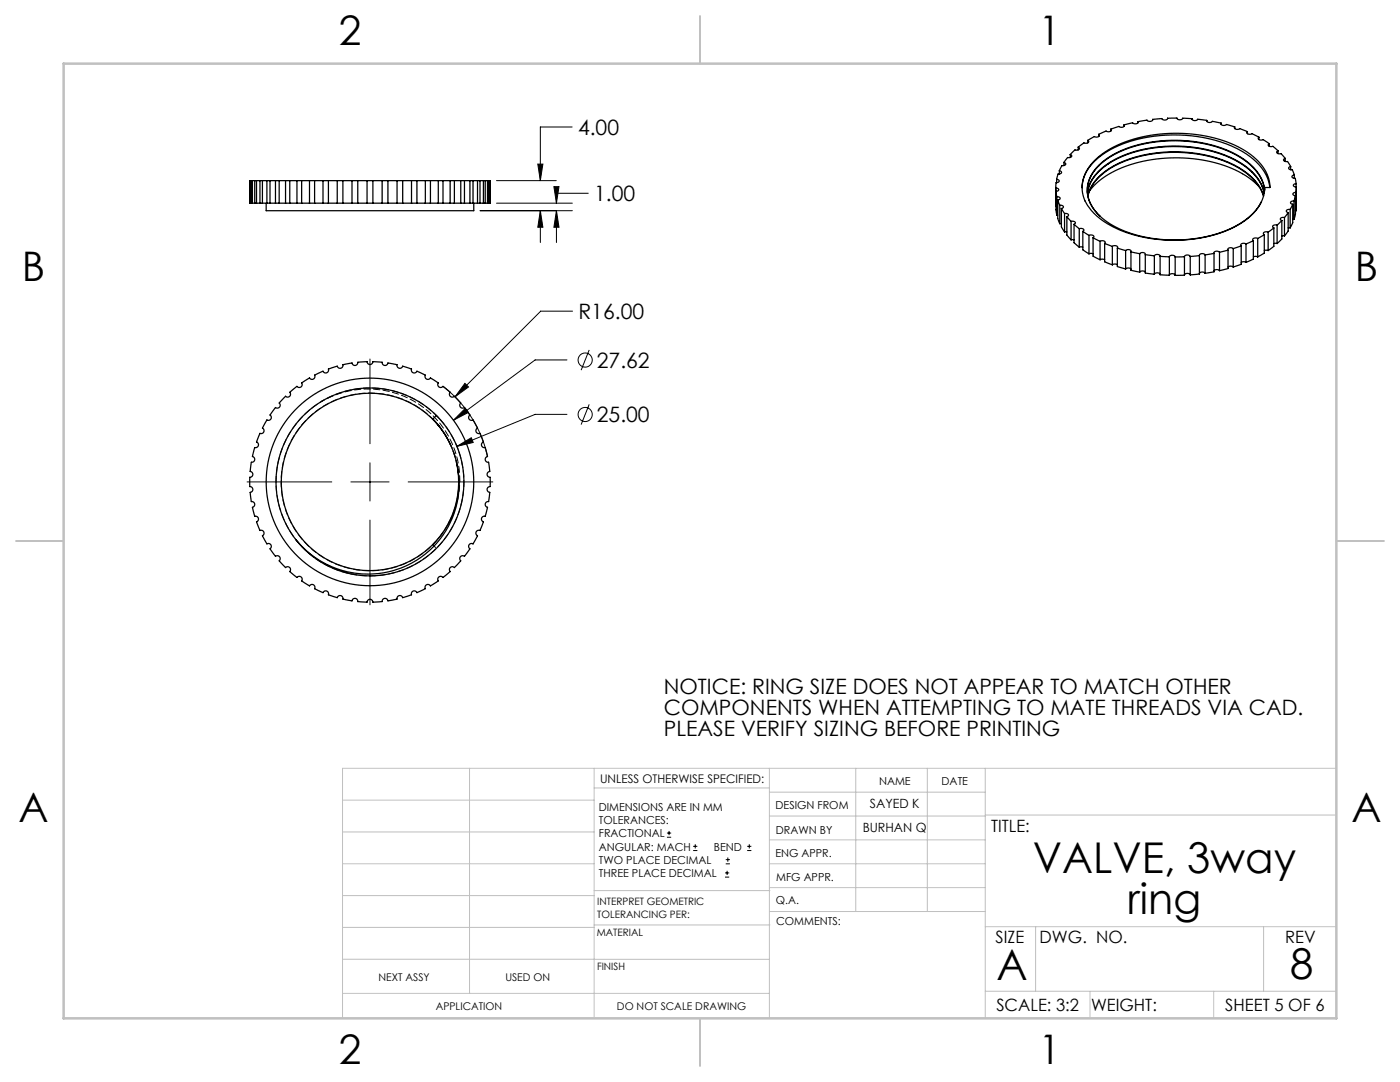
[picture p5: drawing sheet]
<svg xmlns="http://www.w3.org/2000/svg" width="279mm" height="216mm" viewBox="0 0 279 216" stroke-linecap="round" stroke-linejoin="round" font-family="sans-serif">
<g fill="none" stroke="#000" stroke-width=".2">
<path d="M99.1 36h11.9M107.3 32.7h1l-.5 3.3zM110.5 37.2h1.1l-.5 3.3zM114.2 25.3h-6.4v10.7M117.4 38.6h-6.3v1.9M95.8 42h18.4M99.1 40.5h15.1M107.8 42l.5 3.3h-1zM107.8 42v6.4M111.1 42l.5 3.3h-1.1zM111.1 42v6.4M73.8 71.6v16.9"/>
<path d="M88.4 77.1a24 24 0 0 1 8.9 13.9M92.8 76.5l.7 .7-2.7 2zM113.2 71.8h-6.4l-16.3 12.1M114.3 62.1h-6.4l-17.1 17.1M117.6 69.8l-1.6 4.1M49.3 96.2h16.9M70 96.2h7.6M73.8 92.4v7.6M81.5 96.2h16.9M91.2 89.1l2.9-1.8 .3 1zM92.9 81.5l.6 .8-3 1.6zM113.2 82.7h-6.4l-15.6 6.4"/>
<path d="M117.6 80.7l-1.6 4M73.8 103.8v16.9M133.1 167.1h.8M133.1 166.2h.8M133.5 165.8v.8M138.3 169.7h.9M138.3 168.9h.9M138.8 168.5v.8M144.7 175h.8M144.7 174.2h.8M144.8 172.4h.9M144.8 171.5h.9"/>
<path d="M145.1 173.8v.8M145.3 171.1v.8M149.1 169.7h.9M149.1 168.9h.9M149.5 168.5v.8"/>
<circle cx="116.8" cy="71.8" r="1.41"/>
<circle cx="116.8" cy="82.7" r="1.41"/>
</g>
<g fill="none" stroke="#c0c0c0" stroke-width=".2">
<path d="M68.4 159.7h50.2M93.7 153.3v44.9M118.6 153.3v49.9M118.6 157.2h34.9M153.5 153.3v49.9M153.5 158.1h43.1M170.8 153.3v28.6M185.1 153.3v28.6M196.6 153.3v49.9M266.7 153.3h-198.3v49.9M68.4 178.7h50.2M68.4 172.4h50.2"/>
<path d="M68.4 166h50.2M118.6 177.7h35.1M153.5 167.6h43.1M153.5 162.8h43.1M153.5 172.4h43.1M153.5 177.1h43.1M196.6 162.6h70.1M68.4 198.2h85.1M68.4 185.1h50.2M68.4 191.4h50.2M118.6 191.4h34.9M118.6 184.6h35.1"/>
<path d="M153.7 181.9h42.9M196.6 197.8h70.1M196.6 184.9h70.1M206.7 184.9v12.9M217.5 197.8v5.4M242.2 197.8v5.4M252.2 184.9v12.9"/>
</g>
<path d="M139.7 3.2v9.5M3.2 107.9h9.5M266.7 107.9h9.5M139.7 203.2v9.5" fill="none" stroke="#c0c0c0" stroke-width=".25"/>
<path d="M12.7 12.7h254v190.5h-254z" fill="none" stroke="#c0c0c0" stroke-width=".5"/>
<path d="M107.8 42l.5 3.3h-1zM107.3 32.7h1l-.5 3.3zM111.1 42l.5 3.3h-1.1zM110.5 37.2h1.1l-.5 3.3zM92.9 81.5l-2.4 2.4 3-1.6zM91.2 89.1l3.2-.8-.3-1zM92.8 76.5l-2 2.7 2.7-2z" fill="#000"/>
<g fill="none" stroke="#000" stroke-width=".25">
<path d="M49.8 36h.1M49.8 36v4.5M49.9 36h.1M49.9 36h.3M49.9 36v4.5M50.2 36h.2M50.2 36v4.5M50.4 36h.4M50.4 36v4.5M50.8 36h.4M50.8 36v4.5M51.2 36h.7"/>
<path d="M51.2 36v4.5M51.9 36h.5M51.9 36v4.5M52.4 36h.9M52.4 36v4.5M53.3 36h.6M53.3 36v4.5M53.9 36h1.1M53.9 36v4.5M55 36h.7M55 36v4.5M55.7 36h1.3"/>
<path d="M55.7 36v4.5M57 36h.8M57 36v4.5M57.8 36h1.5M57.8 36v4.5M59.3 36h.9M59.3 36v4.5M60.2 36h1.6M60.2 36v4.5M61.8 36h1M61.8 36v4.5M62.8 36h1.7"/>
<path d="M62.8 36v4.5M64.5 36h1M64.5 36v4.5M65.5 36h1.8M65.5 36v4.5M67.3 36h1.1M67.3 36v4.5M68.4 36h1.9M68.4 36v4.5M70.3 36h1.1M70.3 36v4.5M71.4 36h1.9"/>
<path d="M71.4 36v4.5M73.3 36h1.1M73.3 36v4.5M74.4 36h1.9M74.4 36v4.5M76.3 36h1.1M76.3 36v4.5M77.4 36h1.8M77.4 36v4.5M79.2 36h1.2M79.2 36v4.5M80.4 36h1.7"/>
<path d="M80.4 36v4.5M82.1 36h1.1M82.1 36v4.5M83.2 36h1.7M83.2 36v4.5M84.9 36h1M84.9 36v4.5M85.9 36h1.6M85.9 36v4.5M87.5 36h.9M87.5 36v4.5M88.4 36h1.4"/>
<path d="M88.4 36v4.5M89.8 36h.9M89.8 36v4.5M90.7 36h1.3M90.7 36v4.5M92 36h.7M92 36v4.5M92.7 36h1.1M92.7 36v4.5M93.8 36h.6M93.8 36v4.5M94.4 36h.9"/>
<path d="M94.4 36v4.5M95.3 36h.5M95.3 36v4.5M95.8 36h.7M95.8 36v4.5M96.5 36h.3M96.5 36v4.5M96.8 36h.5M96.8 36v4.5M97.3 36h.2M97.3 36v4.5M97.5 36h.2"/>
<path d="M97.5 36v4.5M97.7 36v4.5M97.7 36h.1M97.8 36h.1M97.8 36v4.5M210.7 37.4v3.8M210.7 38.2l.2 1.1M210.7 38.2v3.7l.2 1M210.9 35.8h.1a.33 .33 0 0 1 .4 .4 .33 .33 0 0 1-.5 .2h-.1l-.1 .4a.52 .52 0 0 0 .5 .8l.1 .2-.1 .2-.5 .2M210.9 35.8v.6M210.9 39.3h.4l.3 .2-.2 .3-.3 .1M210.9 39.3v3.6"/>
<path d="M211.1 39.9l.4 1.1M211.1 39.9v3.7l.4 1M211.4 34.1a.36 .36 0 0 1 .5 .4 .36 .36 0 0 1-.6 .2h-.1l-.3 1.1M211.4 34.1v.6M212.3 32.4a.33 .33 0 0 1 .4 .4 .33 .33 0 0 1-.4 .2 .65 .65 0 0 0-.7 .7l-.2 .4M212.3 32.4v.6M213.6 30.8l.2 .2a.48 .48 0 0 1-.2 .5 .48 .48 0 0 1-.5-.1l-.8 1M213.6 30.8v.6M215.2 29.4h.1a.41 .41 0 0 1-.1 .6 .41 .41 0 0 1-.5 0l-.2-.1-.9 .9M215.2 29.4v.5M217 38.4a8.4 8.4 0 0 1 4.5-6 27.6 27.6 0 0 1 21.6-1.9 14.2 14.2 0 0 1 8.6 6.2l.6 1.8M217.1 28l.1 .1a.46 .46 0 0 1-.2 .5 .46 .46 0 0 1-.5 0l-.2-.1-1.1 .9"/>
<path d="M217.1 28v.5M217.1 39a9.2 9.2 0 0 1 5.2-5.9 27.7 27.7 0 0 1 25 .4 10.1 10.1 0 0 1 4.9 5.6M218.7 31.8a23 23 0 0 1 14.6-5.2 26.1 26.1 0 0 1 16.3 4.3 8.5 8.5 0 0 1 3.9 6.5h-1.1l-.1 1.4-.5 1.3a10.8 10.8 0 0 1-5.7 5.3 29 29 0 0 1-24.1-.2 10.9 10.9 0 0 1-5.8-6.2 7.3 7.3 0 0 1 2.5-7.2zM219.3 26.8a.39 .39 0 0 1-.1 .5 .39 .39 0 0 1-.5 .1l-.3-.2-1.3 .8M219.3 26.8v.4M219.3 33.1a20.4 20.4 0 0 1 12.6-4.9 25.3 25.3 0 0 1 17 4.1l1.1 1M219.3 33a6.5 6.5 0 0 0 .3 10.2M220.1 34.6a8 8 0 0 0-3 4.5M221.1 32.8a26.4 26.4 0 0 1 18.5-3.1 19.6 19.6 0 0 1 10.2 4.6M221.1 32.7a8.2 8.2 0 0 0-4.1 5.8M221.7 25.8a.43 .43 0 0 1-.1 .5 .43 .43 0 0 1-.6 0l-.3-.2-1.4 .7M221.7 25.8v.3"/>
<path d="M224.3 24.9a.57 .57 0 0 1-.4 .5 .57 .57 0 0 1-.6-.2l-1.6 .6M224.3 24.9v.3M227.1 24.3a.61 .61 0 0 1-.5 .4 .61 .61 0 0 1-.6-.2l-1.7 .4M227.1 24.3v.2M230 23.8a.65 .65 0 0 1-1.1 .2l-1.8 .3M230 23.8v.2M233 23.6a.67 .67 0 0 1-1.1 .1l-1.9 .1M233 23.6h.7a1.66 1.66 0 0 1 1.6 .3l.5-.1a1.62 1.62 0 0 1 1.6-.1h.5M233 23.6v.1M237.9 23.7a.66 .66 0 0 0 1.1 .1l1.8 .2M237.9 23.7v.1M240.8 24a.63 .63 0 0 0 .5 .5 .63 .63 0 0 0 .7-.3l1.7 .4"/>
<path d="M240.8 24v.2M243.7 24.6a.59 .59 0 0 0 .4 .5 .59 .59 0 0 0 .7-.3l1.6 .5M243.7 24.6v.2M246.4 25.3a.55 .55 0 0 0 .4 .6 .55 .55 0 0 0 .6-.2l1.6 .6M246.4 25.3v.4M248.1 34.1a9.4 9.4 0 0 1 4.1 5.1M248.1 34.1a26.6 26.6 0 0 0-18.5-3.3 20.4 20.4 0 0 0-9.5 3.9M249 26.3a.41 .41 0 0 0 0 .5 .41 .41 0 0 0 .6 0l.3-.1 1.4 .7M249 26.3v.4M249.8 34.3l1.5 1.9 .7 1.3 .3 1.1M249.9 33.3a7.5 7.5 0 0 1 2.5 4.7M251.3 27.4l-.1 .1a.52 .52 0 0 0 .3 .5 .52 .52 0 0 0 .6-.1l1.2 .8"/>
<path d="M251.3 27.4v.5M251.4 37.3a20.2 20.2 0 0 0-12.3-5.5 28 28 0 0 0-18.6 3.5l-1.7 1.3-1.4 1.5M252.4 37.8a9.6 9.6 0 0 0-5.6-6.9 28 28 0 0 0-24.1-.4 10.1 10.1 0 0 0-5.6 6.2 6.8 6.8 0 0 0 2.8 6.7 23 23 0 0 0 15.2 4.5 23.3 23.3 0 0 0 14.2-4.6 9.8 9.8 0 0 0 2.4-2.9M253.3 28.7h-.1a.43 .43 0 0 0 .1 .6 .43 .43 0 0 0 .6-.1h.1l1.1 .9M253.3 28.7v.5M253.4 37.4a9.9 9.9 0 0 0-5.4-7.2 29.3 29.3 0 0 0-26.5-.3 9.7 9.7 0 0 0-5.5 7v.6M255.1 30.1h-.2a.39 .39 0 0 0 .1 .6 .39 .39 0 0 0 .5 0h.2l.8 .9M255.1 30.1v.6M256.5 31.6a.33 .33 0 0 0-.3 .4 .33 .33 0 0 0 .4 .2 .71 .71 0 0 1 .8 .7l.2 .3M256.5 31.6v.6M257.6 33.2a.33 .33 0 0 0-.4 .3 .33 .33 0 0 0 .4 .4h.3l.4 1M257.6 33.2v.7"/>
<path d="M258.3 34.9l-.4 .2-.1 .2 .2 .2a.66 .66 0 0 1 .6 .9l.1 .2M258.3 34.9v.7M258.5 39.1l-.3 1M258.5 39.1v3.6l-.3 1.1M258.6 38.4h-.1a.36 .36 0 0 0-.5 .4 .36 .36 0 0 0 .5 .3M258.6 38.4v3.7M258.7 36.6l-.2 .1a.33 .33 0 0 0-.4 .3 .33 .33 0 0 0 .4 .3h.2l-.1 1.1M258.7 36.6v.7M258.7 37.4l-.1 4.7M49.8 40.5h.1M49.9 40.5h.1M49.9 40.5h.3"/>
<path d="M50.2 40.5h.2M50.4 40.5h.4M50.8 40.5h.4M51.2 40.5h.7M51.9 40.5h.5M52.4 40.5h.9M53.1 40.5v1.5h41.4v-1.5M53.3 40.5h.6M53.9 40.5h1.1M55 40.5h.7M55.7 40.5h1.3M57 40.5h.8"/>
<path d="M57.8 40.5h1.5M59.3 40.5h.9M60.2 40.5h1.6M61.8 40.5h1M62.8 40.5h1.7M64.5 40.5h1M65.5 40.5h1.8M67.3 40.5h1.1M68.4 40.5h1.9M70.3 40.5h1.1M71.4 40.5h1.9M73.3 40.5h1.1"/>
<path d="M74.4 40.5h1.9M76.3 40.5h1.1M77.4 40.5h1.8M79.2 40.5h1.2M80.4 40.5h1.7M82.1 40.5h1.1M83.2 40.5h1.7M84.9 40.5h1M85.9 40.5h1.6M87.5 40.5h.9M88.4 40.5h1.4M89.8 40.5h.9"/>
<path d="M90.7 40.5h1.3M92 40.5h.7M92.7 40.5h1.1M93.8 40.5h.6M94.4 40.5h.9M95.3 40.5h.5M95.8 40.5h.7M96.5 40.5h.3M96.8 40.5h.5M97.3 40.5h.2M97.5 40.5h.2M97.7 40.5h.1"/>
<path d="M97.8 40.5h.1M210.7 41.1v.1M210.7 41.2h.1M210.9 42.9h.2M211.5 41a.41 .41 0 0 1 .5 0 .41 .41 0 0 1 .1 .5l-.3 .1M211.5 44.6h.3M211.5 41v3.6M211.8 41.6l.7 1M211.8 41.6v3.7l.7 1M212.5 42.6a.45 .45 0 0 1 .5 0 .45 .45 0 0 1 .2 .5l-.3 .1M212.5 46.3h.4M212.5 42.6v3.7"/>
<path d="M212.9 43.2l.9 1M212.9 43.2v3.7l.9 1M213.8 44.2a.45 .45 0 0 1 .5-.1 .45 .45 0 0 1 .2 .6l-.2 .1M213.8 47.9h.5M213.8 44.2v3.7M214.3 44.8l1.1 .8M214.3 44.8v3.6l1.1 .9M215.4 45.6a.5 .5 0 0 1 .6 0 .5 .5 0 0 1 .2 .5l-.1 .1M215.4 49.3h.7M215.4 45.6v3.7M216.1 46.2l1.2 .8M216.1 46.2v3.6l1.2 .8"/>
<path d="M217.3 47a.55 .55 0 0 1 .6-.1 .55 .55 0 0 1 .4 .5h-.2M217.3 50.6l.8 .1M217.3 47v3.6M218.1 47.4l1.4 .8M218.1 47.4v3.7l1.4 .7M219.5 48.2a.61 .61 0 0 1 1 .3v.1M219.5 51.8l.5-.1 .5 .1M219.5 48.2v3.6M220.5 48.6l1.5 .6M220.5 48.6v3.6l1.5 .6M222 49.2a.55 .55 0 0 1 .6-.2 .55 .55 0 0 1 .4 .5M222 52.8l.4-.1 .6 .2"/>
<path d="M222 49.2v3.6M223 49.5l1.6 .5M223 49.5v3.7l1.6 .5M224.6 50a.59 .59 0 0 1 .7-.2 .59 .59 0 0 1 .4 .5M224.6 53.7a.8 .8 0 0 1 1.1 0M224.6 50v3.7M225.7 50.3l1.8 .3M225.7 50.3v3.6l1.8 .4M227.5 50.6a.63 .63 0 0 1 .6-.2 .63 .63 0 0 1 .5 .4M227.5 54.3a.76 .76 0 0 1 1.1 0M227.5 50.6v3.7M228.6 50.8l1.8 .2"/>
<path d="M228.6 50.8v3.7l1.8 .2M230.4 51a.66 .66 0 0 1 1.1 .1M230.4 54.7a.72 .72 0 0 1 1.1 0M230.4 51v3.7M231.5 51.1l1.9 .2M231.5 51.1v3.7l1.9 .1M233.4 51.3a.67 .67 0 0 1 1.1 0M233.4 54.9a.67 .67 0 0 1 1.1 0M233.4 51.3v3.6M234.5 51.3v3.6M236.4 51.2l-1.9 .1M236.4 51.2v3.7h-1.9"/>
<path d="M237.5 51.2a.67 .67 0 0 0-1.1 0M237.5 54.8a.7 .7 0 0 0-1.1 .1M237.5 51.2v3.6M239.4 51l-1.9 .2M239.4 51v3.7l-1.9 .1M240.5 50.9a.65 .65 0 0 0-1.1 .1M240.5 54.5a.74 .74 0 0 0-1.1 0M240.5 50.9v3.6M242.3 50.6l-1.8 .3M242.3 50.6v3.6l-1.8 .3M243.4 50.3a.61 .61 0 0 0-.6-.2 .61 .61 0 0 0-.5 .5M243.4 54a.78 .78 0 0 0-1.1 0"/>
<path d="M243.4 50.3v3.7M245.1 49.9l-1.7 .4M245.1 49.9v3.7l-1.7 .4M246.1 49.6a.57 .57 0 0 0-.6-.2 .57 .57 0 0 0-.4 .5M246.1 53.3a.82 .82 0 0 0-1 0M246.1 49.6v3.7M247.7 49.1l-1.6 .5M247.7 49.1v3.6l-1.6 .6M248.7 48.7a.64 .64 0 0 0-1.1 .3l.1 .1M248.7 52.4l-.5-.2-.5 .2M248.7 48.7v3.7M250.1 48l-1.4 .7"/>
<path d="M250.1 48v3.7l-1.4 .7M251 47.6a.58 .58 0 0 0-1 .3l.1 .1M251 51.3l-.5-.1-.4 .1M251 47.6v3.7M252.3 46.8l-1.3 .8M252.3 46.8v3.7l-1.3 .8M253.1 46.3a.52 .52 0 0 0-.6-.1 .52 .52 0 0 0-.3 .5l.1 .1M253.1 50h-.8M253.1 46.3v3.7M254.2 45.5l-1.1 .8M254.2 45.5v3.7l-1.1 .8M254.9 44.9a.47 .47 0 0 0-.6 0 .47 .47 0 0 0-.2 .5l.1 .1"/>
<path d="M254.9 48.6h-.7M254.9 44.9v3.7M255.8 44l-.9 .9M255.8 44v3.7l-.9 .9M256.3 43.4a.43 .43 0 0 0-.5 0 .43 .43 0 0 0-.1 .5l.1 .1M256.3 47.1h-.5M256.3 43.4v3.7M257.1 42.4l-.8 1M257.1 42.4v3.7l-.8 1M257.5 41.8a.43 .43 0 0 0-.6 0 .43 .43 0 0 0-.1 .5l.3 .1M257.5 45.5h-.4M257.5 41.8v3.7"/>
<path d="M258 40.8l-.5 1M258 40.8v3.6l-.5 1.1M258.2 40.1a.39 .39 0 0 0-.5 0 .39 .39 0 0 0 0 .6l.3 .1M258.2 43.8h-.2M258.2 40.1v3.7M258.6 42.1h-.1M56.8 79.2l.2-.1 .1 .1a.58 .58 0 0 0 .8-.2 .58 .58 0 0 0-.1-.7l1.5-1.2a.58 .58 0 0 0 .8 .1 .58 .58 0 0 0 .1-.8l1.6-1a.58 .58 0 0 0 .8 .2 .58 .58 0 0 0 .2-.7l1.7-.8a.58 .58 0 0 0 .7 .3 .58 .58 0 0 0 .3-.8l1.8-.5a.58 .58 0 0 0 .7 .4 .58 .58 0 0 0 .4-.7l1.9-.4a.58 .58 0 0 0 .6 .5 .58 .58 0 0 0 .5-.6l1.9-.1a.58 .58 0 0 0 .5 .5 .58 .58 0 0 0 .6-.5l1.9 .1a.58 .58 0 0 0 .5 .6 .58 .58 0 0 0 .6-.5l1.8 .4a.58 .58 0 0 0 .5 .7 .58 .58 0 0 0 .7-.4l1.7 .5a.58 .58 0 0 0 .4 .8 .58 .58 0 0 0 .7-.3l1.7 .8a.58 .58 0 0 0 .2 .7 .58 .58 0 0 0 .8-.2l1.6 1a.58 .58 0 0 0 .1 .8 .58 .58 0 0 0 .8-.1l1.4 1.2a.58 .58 0 0 0 .1 .8 .58 .58 0 0 0 .8 0l1.3 1.3a.58 .58 0 0 0-.1 .8 .58 .58 0 0 0 .8 .1l1.1 1.5a.58 .58 0 0 0-.2 .8 .58 .58 0 0 0 .8 .2l.9 1.6a.58 .58 0 0 0-.3 .8 .58 .58 0 0 0 .8 .3l.7 1.7a.58 .58 0 0 0-.4 .7 .58 .58 0 0 0 .7 .4l.5 1.8a.58 .58 0 0 0-.5 .7 .58 .58 0 0 0 .7 .4l.2 1.9a.58 .58 0 0 0-.5 .6 .58 .58 0 0 0 .6 .5v1.9a.58 .58 0 0 0-.6 .5 .58 .58 0 0 0 .5 .6l-.2 1.9a.58 .58 0 0 0-.7 .4 .58 .58 0 0 0 .5 .7l-.5 1.8a.58 .58 0 0 0-.7 .4 .58 .58 0 0 0 .4 .7l-.7 1.8a.58 .58 0 0 0-.8 .2 .58 .58 0 0 0 .3 .8l-.9 1.6a.58 .58 0 0 0-.8 .2 .58 .58 0 0 0 .2 .8l-1.1 1.5a.58 .58 0 0 0-.8 .1 .58 .58 0 0 0 .1 .8l-1.3 1.4a.58 .58 0 0 0-.8-.1 .58 .58 0 0 0-.1 .8l-1.4 1.2a.58 .58 0 0 0-.8-.1 .58 .58 0 0 0-.1 .8l-1.6 1a.58 .58 0 0 0-.8-.2 .58 .58 0 0 0-.2 .8l-1.7 .8a.58 .58 0 0 0-.7-.4 .58 .58 0 0 0-.4 .8l-1.7 .6a.58 .58 0 0 0-.7-.5 .58 .58 0 0 0-.5 .7l-1.8 .4a.58 .58 0 0 0-.6-.5 .58 .58 0 0 0-.5 .6l-1.9 .2a.58 .58 0 0 0-.6-.6 .58 .58 0 0 0-.5 .6l-1.9-.2a.58 .58 0 0 0-.5-.6 .58 .58 0 0 0-.6 .5l-1.9-.4a.58 .58 0 0 0-.4-.7 .58 .58 0 0 0-.7 .5l-1.8-.6a.58 .58 0 0 0-.3-.8 .58 .58 0 0 0-.7 .4l-1.7-.8a.58 .58 0 0 0-.2-.8 .58 .58 0 0 0-.8 .2l-1.6-1a.58 .58 0 0 0-.1-.8 .58 .58 0 0 0-.8 .1l-1.5-1.2a.58 .58 0 0 0 0-.8 .58 .58 0 0 0-.8 .1l-1.3-1.4a.58 .58 0 0 0 .1-.8 .58 .58 0 0 0-.8-.1l-1.1-1.5a.58 .58 0 0 0 .2-.8 .58 .58 0 0 0-.8-.2l-.9-1.6a.58 .58 0 0 0 .2-.8 .58 .58 0 0 0-.7-.2l-.7-1.8a.58 .58 0 0 0 .4-.7 .58 .58 0 0 0-.8-.4l-.4-1.8a.58 .58 0 0 0 .4-.7 .58 .58 0 0 0-.6-.4l-.3-1.9a.58 .58 0 0 0 .6-.6 .58 .58 0 0 0-.6-.5v-1.9a.58 .58 0 0 0 .6-.5 .58 .58 0 0 0-.6-.6l.3-1.9a.58 .58 0 0 0 .6-.4 .58 .58 0 0 0-.4-.7l.4-1.8a.58 .58 0 0 0 .8-.4 .58 .58 0 0 0-.4-.7l.7-1.7a.58 .58 0 0 0 .7-.3 .58 .58 0 0 0-.2-.8l.9-1.6a.58 .58 0 0 0 .8-.2 .58 .58 0 0 0-.2-.8l1.1-1.5a.58 .58 0 0 0 .8-.1 .58 .58 0 0 0-.1-.8zM87.1 82.9l-.7 .7 1 1.1M87.4 84.7l1.4 2a18.6 18.6 0 0 1 2.6 7.1M87.4 84.7l.4 .6M89.9 88.8a17.7 17.7 0 0 0-29.8-3.8 17.7 17.7 0 0 0 9.7 28.4 17.7 17.7 0 0 0 21.3-21.2M91.4 93.8a18.2 18.2 0 0 1-10.9 19.4 18.2 18.2 0 0 1-21.5-5.5"/>
<path d="M91.4 93.8v.4"/>
<circle cx="73.8" cy="96.2" r="20.7"/>
<circle cx="73.8" cy="96.2" r="18.7"/>
</g>
<path d="M86.4 108.7l.6-.7M86.4 108.7l.7 .7M87.1 107.9l1.3-1.7" fill="none" stroke="#000" stroke-width=".2" stroke-dasharray="1.3 .6" stroke-dashoffset=".5"/>
<path d="M87.1 82.9l.6 .6M87.5 84.8l-.6-.6" fill="none" stroke="#000" stroke-width=".2" stroke-dasharray="1.3 .6" stroke-dashoffset=".4"/>
<path d="M64.2 80.1a18.8 18.8 0 0 1 28.3 15.3 18.8 18.8 0 0 1-26.8 17.7 18.8 18.8 0 0 1-2.9-32.1l1.5-1M90 88.9l1.1 3.5M89.5 104.6a18.2 18.2 0 0 0-3.3-21.9 18.2 18.2 0 0 0-21.9-2.7" fill="none" stroke="#000" stroke-width=".2" stroke-dasharray="1.3 .6" stroke-dashoffset=".7"/>
<path d="M86.4 108.7h.1M86.4 108.7l.2-.2M89.5 104.6l.2-.5" fill="none" stroke="#000" stroke-width=".2" stroke-dasharray="1.3 .6"/>
<path d="M87.7 85.1a17.7 17.7 0 0 0-30.1 4.1 17.7 17.7 0 0 0 17.6 24.7 17.7 17.7 0 0 0 13.8-27l-1.2-1.6" fill="none" stroke="#000" stroke-width=".2" stroke-dasharray="1.3 .6" stroke-dashoffset=".3"/>
<g font-size="8.5">
<text x="206.1" y="174.2">VALVE, 3way</text>
<text x="225" y="182.3">ring</text>
<text x="198.9" y="195.5">A</text>
<text x="257.5" y="195.4">8</text>
</g>
<g font-size="8.1">
<text x="67.6" y="8.9">2</text>
<text x="207.3" y="8.9">1</text>
<text x="4.4" y="56.1">B</text>
<text x="270.4" y="56.1">B</text>
<text x="3.7" y="164.1">A</text>
<text x="269.7" y="164.1">A</text>
<text x="67.6" y="212.4">2</text>
<text x="207.3" y="212.4">1</text>
</g>
<g font-size="4.2">
<text x="115.4" y="26.9">4.00</text>
<text x="118.6" y="40.2">1.00</text>
<text x="115.4" y="63.7">R16.00</text>
<text x="119.1" y="73.4">27.62</text>
<text x="119.1" y="84.3">25.00</text>
<text x="132.5" y="138.5">NOTICE: RING SIZE DOES NOT APPEAR TO MATCH OTHER</text>
<text x="132.5" y="142.7">COMPONENTS WHEN ATTEMPTING TO MATE THREADS VIA CAD.</text>
<text x="132.5" y="146.9">PLEASE VERIFY SIZING BEFORE PRINTING</text>
</g>
<g font-size="3.4">
<text x="197.8" y="166">TITLE:</text>
<text x="198.7" y="188.1">SIZE</text>
<text x="207.5" y="188.1">DWG. NO.</text>
<text x="256.5" y="188.2">REV</text>
<text x="198.8" y="201.7">SCALE: 3:2</text>
<text x="217.7" y="201.8">WEIGHT:</text>
<text x="244.5" y="201.7">SHEET 5 OF 6</text>
</g>
<g font-size="2.5">
<text x="173.6" y="161.3">SAYED K</text>
<text x="172.2" y="166.1">BURHAN Q</text>
</g>
<text font-size="2.4" x="119.8" y="156.2">UNLESS OTHERWISE SPECIFIED:</text>
<g font-size="2.2">
<text x="119.5" y="161.8">DIMENSIONS ARE IN MM</text>
<text x="154.8" y="161.4">DESIGN FROM</text>
<text x="175.4" y="156.6">NAME</text>
<text x="187.9" y="156.7">DATE</text>
<text x="119.5" y="164.4">TOLERANCES:</text>
<text x="119.5" y="167.1">FRACTIONAL</text>
<text x="154.9" y="166.3">DRAWN BY</text>
<text x="119.5" y="169.7">ANGULAR: MACH</text>
<text x="119.5" y="172.4">TWO PLACE DECIMAL</text>
<text x="142.5" y="169.7">BEND</text>
<text x="154.8" y="171">ENG APPR.</text>
<text x="119.5" y="175">THREE PLACE DECIMAL</text>
<text x="154.9" y="175.7">MFG APPR.</text>
<text x="154.9" y="180.4">Q.A.</text>
<text x="154.9" y="184.6">COMMENTS:</text>
</g>
<g font-size="2.1">
<text x="75.5" y="195.7">NEXT ASSY</text>
<text x="100.9" y="195.7">USED ON</text>
<text x="86.9" y="201.5">APPLICATION</text>
<text x="123.1" y="201.6">DO NOT SCALE DRAWING</text>
</g>
<g font-size="2">
<text x="119.2" y="180.6">INTERPRET GEOMETRIC</text>
<text x="119.2" y="183.1">TOLERANCING PER:</text>
<text x="119.1" y="186.7">MATERIAL</text>
<text x="119.1" y="193.5">FINISH</text>
</g>
</svg>
